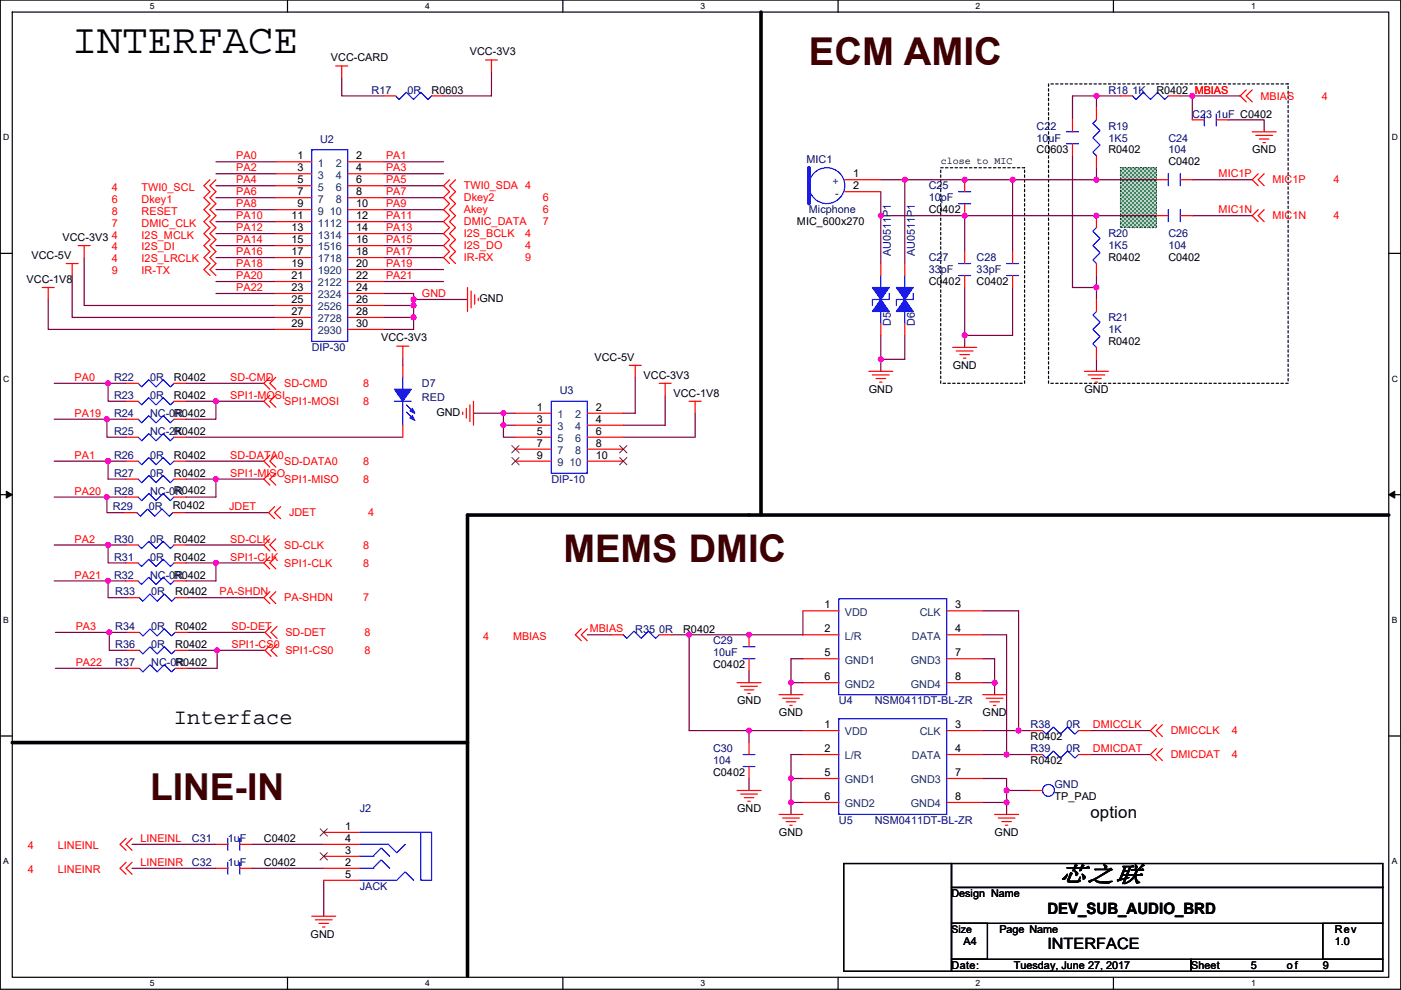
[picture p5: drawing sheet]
<svg xmlns="http://www.w3.org/2000/svg" width="297mm" height="210mm" viewBox="0 0 297 210" stroke-linecap="round" stroke-linejoin="round" font-family="sans-serif">
<path d="M.1 0h296.9v209.8h-296.9zM2.6 2.6h291.8v204.7h-291.8z" fill="none" stroke="#000" stroke-width=".25"/>
<g fill="#fff">
<path d="M31.8 .3h1v2h-1z"/>
<path d="M31.8 207.5h1v2.1h-1z"/>
</g>
<path d="M61 0v2.6M61 207.3v2.5" fill="none" stroke="#000" stroke-width=".25"/>
<g fill="#fff">
<path d="M90.1 .3h1v2h-1z"/>
<path d="M90.1 207.5h1v2.1h-1z"/>
</g>
<path d="M119.3 0v2.6M119.3 207.3v2.5" fill="none" stroke="#000" stroke-width=".25"/>
<g fill="#fff">
<path d="M148.5 .3h1v2h-1z"/>
<path d="M148.5 207.5h1v2.1h-1z"/>
</g>
<path d="M177.7 0v2.6M177.7 207.3v2.5" fill="none" stroke="#000" stroke-width=".25"/>
<g fill="#fff">
<path d="M206.9 .3h1v2h-1z"/>
<path d="M206.9 207.5h1v2.1h-1z"/>
</g>
<path d="M236.1 0v2.6M236.1 207.3v2.5" fill="none" stroke="#000" stroke-width=".25"/>
<g fill="#fff">
<path d="M265.2 .3h1v2h-1z"/>
<path d="M265.2 207.5h1v2.1h-1z"/>
<path d="M.7 28.2h1.3v2h-1.3z"/>
<path d="M295.1 28.2h1.3v2h-1.3z"/>
<path d="M.7 79.3h1.3v2.1h-1.3z"/>
<path d="M295.1 79.3h1.3v2.1h-1.3z"/>
</g>
<path d="M.1 53.7h2.5M294.4 53.7h2.6" fill="none" stroke="#000" stroke-width=".25"/>
<g fill="#fff">
<path d="M.7 130.5h1.2v2h-1.2z"/>
<path d="M295.1 130.5h1.2v2h-1.2z"/>
</g>
<path d="M.1 104.9h2.5M294.4 104.9h2.6" fill="none" stroke="#000" stroke-width=".25"/>
<path d="M1.3 104.2l1.3 .7-1.3 .7zM294.4 104.9l1.3-.7v1.4z" fill="#000" stroke="#000" stroke-width=".21"/>
<g fill="#fff">
<path d="M.7 181.7h1.2v2h-1.2z"/>
<path d="M295.1 181.7h1.2v2h-1.2z"/>
</g>
<path d="M.1 156.1h2.5M294.4 156.1h2.6M178.9 183.2h22.8v22.8h-22.8zM201.7 183.2h91.5v5h-91.5zM201.7 188.2h91.5v7.7h-91.5zM201.7 195.9h7.7v7.6h-7.7zM280.5 195.9h12.7v7.6h-12.7zM201.7 203.5h50.8v2.5h-50.8zM252.5 203.5h40.7v2.5h-40.7z" fill="none" stroke="#000" stroke-width=".25"/>
<path d="M222.3 17.8h50.8v63.5h-50.8zM199.4 35.6h17.8v45.7h-17.8z" fill="none" stroke="#000" stroke-width=".25" stroke-dasharray=".5 .5"/>
<path d="M237.5 35.6h7.7v12.7h-7.7z" fill-rule="evenodd" fill="#008000" stroke="#008000" stroke-width=".25" stroke-dasharray="0 .5"/>
<path d="M161.4 2.6v106.6M294.4 109.2h-195.3v97.8M2.6 157.5h96.5" fill="none" stroke="#000" stroke-width=".76"/>
<g fill="none" stroke="#800040" stroke-width=".25">
<path d="M72.5 16.5v3.8h8.8M104.2 15.3v5h-10.2M45.8 34.3h12.7M45.8 36.9h12.7M45.8 39.4h12.7M81.3 34.3h12.7M81.3 36.9h12.7M81.3 39.4h12.7M186.8 38.1h5M191.8 38.1v17.8M214.7 38.1h-22.9M214.7 38.1h17.8"/>
<path d="M214.7 38.1v15.3M227.4 33v28h5.1M232.5 20.3h5M232.5 35.6v2.5M232.5 22.9v-2.6h-5.1v5.1M232.5 38.1h12.7M250.3 20.3h2.5v5.1M252.8 38.1h12.7M252.8 20.3h10.2M260.4 25.4h7.6v2.6M15.3 58.4v8.9h43.2M17.8 54.6v10.2h40.7"/>
<path d="M45.8 49.6h12.7M45.8 52.1h12.7M45.8 57.2h12.7M45.8 47h12.7M45.8 54.6h12.7M45.8 59.7h12.7M45.8 44.5h12.7M45.8 41.9h12.7M81.3 41.9h12.7M81.3 54.6h12.7M81.3 49.6h12.7M81.3 47h12.7"/>
<path d="M81.3 52.1h12.7M81.3 57.2h12.7M81.3 59.7h12.7M81.3 44.5h12.7M186.8 45.7v10.2M186.8 40.7v5M186.8 45.7h17.7M204.5 45.7v7.7M204.5 45.7h40.7M232.5 58.4v2.6M252.8 45.7h12.7M10.2 63.5v6.4h48.3"/>
<path d="M45.8 62.3h12.7M81.3 64.8h6.4M81.3 62.3h6.4v1.2M81.3 67.3h6.4M85.4 76v1.5M87.7 64.8v2.5M87.7 67.3v2.6h-6.4M87.7 63.5v1.3M87.7 63.5h11.4M186.7 76.2v2.6M186.8 71.1v5.1M191.8 71.1v5.1h-5.1"/>
<path d="M204.5 61v10.1M204.5 71.1v2.6M214.7 61v10.1h-10.2M232.5 61v2.5M232.5 76.2v2.6M11.5 88.9h11.2M11.5 81.3h11.4M11.5 97.8h11.4M22.9 97.8v3.8h3.8M22.9 81.3v3.8h3.8M22.9 81.3h3.8M22.9 97.8h3.8"/>
<path d="M26.7 88.9h-4v3.8h4M39.4 92.7h46M39.4 81.3h16.5M39.4 85.1h6.4M39.4 97.8h16.5M55.9 85.1h-10.1v3.8h-6.4M100.4 87.7h6.3M106.7 87.7v2.5h2.6M106.7 87.7h2.6M106.7 90.2v2.5h2.6M134.7 80v7.7h-2.6M141 83.8v6.4h-8.9"/>
<path d="M147.4 87.7v5h-15.3M11.5 105.4h11.2M11.5 115.6h11.4M22.7 105.4v3.3h3.8M22.7 105.4h4M22.9 115.6v3.8h3.8M22.9 115.6h3.8M39.2 108.7h17.8M39.4 101.6h6.4M39.4 119.4h6.4M39.4 115.6h16.5M45.8 101.6v3.8h-6.4"/>
<path d="M45.8 119.4v3.8h-6.4M45.8 101.6h10.1M45.8 119.4h10.1M11.5 123.2h11.4M11.7 134.1h11.5M22.9 123.2v3.6h4.1M22.9 123.2h3.8M23.2 134.1v3.8h3.8M23.2 134.1h3.8M39.7 137.9h6.3M39.7 126.8h16.2M39.7 134.1h16.5"/>
<path d="M46 137.9v3.9h-6.3M46 137.9h10.2M124.5 134.6h5.1M142.3 134.6h3.8M146.1 134.6v20.4h12.7v2.5M170.2 139.7h-2.5v5.1M170.2 129.6v5h-24.1M208.3 139.7h2.6v5.1M208.3 134.6h5.1v25.4M208.3 129.6h7.7v25.4M11.7 141.8h15.3M158.8 155h11.4"/>
<path d="M158.8 142.3v2.5M167.7 144.8v2.5M167.7 144.8h2.5M208.3 144.8h2.6M208.3 155h7.7M210.9 144.8v2.5M216 155h2.5M231.2 155h12.7M28 179.1h17.8M53.4 179.1h15.2M158.8 165.1v2.6M167.7 165.1v5.1"/>
<path d="M167.7 165.1h2.5M167.7 170.2v2.5M167.7 170.2h2.5M170.2 160h-2.5v5.1M208.3 165.1h5.1v2.6M208.3 170.2h5.1M208.3 160h5.1M213.4 167.7v2.5M213.4 167.7h5.1M213.4 160h5.1M213.4 170.2v2.5M231.2 160h12.7"/>
<path d="M28 184.2h17.8M53.4 184.2h15.2M68.6 186.7v7.6"/>
</g>
<g fill="#f0f" stroke="#f0f" stroke-width=".25">
<circle cx="213.4" cy="170.2" r=".5"/>
<circle cx="213.4" cy="167.6" r=".5"/>
<circle cx="167.7" cy="144.8" r=".5"/>
<circle cx="210.9" cy="144.8" r=".5"/>
<circle cx="167.7" cy="170.2" r=".5"/>
<circle cx="167.7" cy="165.1" r=".5"/>
<circle cx="158.8" cy="154.9" r=".5"/>
<circle cx="215.9" cy="154.9" r=".5"/>
<circle cx="213.4" cy="160" r=".5"/>
<circle cx="252.8" cy="20.3" r=".5"/>
<circle cx="204.5" cy="38.1" r=".5"/>
<circle cx="232.5" cy="45.7" r=".5"/>
<circle cx="204.5" cy="45.7" r=".5"/>
<circle cx="232.5" cy="38.1" r=".5"/>
<circle cx="214.7" cy="38.1" r=".5"/>
<circle cx="232.5" cy="61" r=".5"/>
<circle cx="186.7" cy="76.2" r=".5"/>
<circle cx="186.7" cy="45.7" r=".5"/>
<circle cx="191.8" cy="38.1" r=".5"/>
<circle cx="232.5" cy="20.3" r=".5"/>
<circle cx="204.5" cy="71.1" r=".5"/>
<circle cx="158.8" cy="134.6" r=".5"/>
<circle cx="146.1" cy="134.6" r=".5"/>
<circle cx="87.7" cy="64.8" r=".5"/>
<circle cx="87.7" cy="63.5" r=".5"/>
<circle cx="87.7" cy="67.3" r=".5"/>
<circle cx="106.7" cy="87.6" r=".5"/>
<circle cx="106.7" cy="90.2" r=".5"/>
<circle cx="22.9" cy="81.3" r=".5"/>
<circle cx="45.8" cy="85.1" r=".5"/>
<circle cx="22.9" cy="97.8" r=".5"/>
<circle cx="45.8" cy="101.6" r=".5"/>
<circle cx="22.9" cy="115.6" r=".5"/>
<circle cx="45.8" cy="119.4" r=".5"/>
<circle cx="23.2" cy="134.1" r=".5"/>
<circle cx="46" cy="137.9" r=".5"/>
<circle cx="22.7" cy="88.9" r=".5"/>
<circle cx="22.7" cy="105.4" r=".5"/>
<circle cx="22.9" cy="123.2" r=".5"/>
</g>
<g fill="none" stroke="#f00" stroke-width=".25">
<path d="M71.2 14h2.5M72.5 14v2.5M102.9 12.7h2.6M104.2 12.7v2.6M264.2 19.1l-1.3 1.2 1.3 1.3M265.5 19.1l-1.3 1.2 1.3 1.3M44.5 38.1l-1.3 1.3 1.3 1.3-1.3 1.2 1.3 1.3-1.3 1.3 1.3 1.2-1.3 1.3 1.3 1.3-1.3 1.3 1.3 1.2-1.3 1.3 1.3 1.3-1.3 1.2 1.3 1.3-1.3 1.3 1.3 1.2M45.8 38.1l-1.3 1.3 1.3 1.3-1.3 1.2 1.3 1.3-1.3 1.3 1.3 1.2-1.3 1.3 1.3 1.3-1.3 1.3 1.3 1.2-1.3 1.3 1.3 1.3-1.3 1.2 1.3 1.3-1.3 1.3 1.3 1.2M58.5 34.3h7.6M58.5 36.9h7.6M58.5 39.4h7.6M73.7 34.3h7.6"/>
<path d="M73.7 36.9h7.6M73.7 39.4h7.6M81.3 20.3h2.6M91.5 20.3h2.5M95.3 38.1l-1.3 1.3 1.3 1.3-1.3 1.2 1.3 1.3-1.3 1.3 1.3 1.2-1.3 1.3 1.3 1.3-1.3 1.3 1.3 1.2-1.3 1.3 1.3 1.3-1.3 1.2 1.3 1.3M96.6 38.1l-1.3 1.3 1.3 1.3-1.3 1.2 1.3 1.3-1.3 1.3 1.3 1.2-1.3 1.3 1.3 1.3-1.3 1.3 1.3 1.2-1.3 1.3 1.3 1.3-1.3 1.2 1.3 1.3M179.1 38.1h7.7M204.5 38.1v2.6M227.4 30.5v2.5M227.4 25.4v2.6M232.5 33v2.6M232.5 22.9v2.5"/>
<path d="M237.6 20.3h2.5M245.2 38.1h2.5M247.7 20.3h2.6M250.2 38.1h2.6M252.8 25.4h2.5M257.9 25.4h2.5M265.5 28h5.1M266.3 28.7h3.5M266.8 36.9l-1.3 1.2 1.3 1.3M267 29.5h2M267.8 30.2h.5M268 36.9l-1.2 1.2 1.2 1.3"/>
<path d="M14 55.9h2.6M15.3 55.9v2.5M16.6 52.1h2.5M17.8 52.1v2.5M58.5 41.9h7.6M58.5 44.5h7.6M58.5 47h7.6M58.5 49.6h7.6M58.5 52.1h7.6M58.5 54.6h7.6M58.5 57.2h7.6M58.5 59.7h7.6"/>
<path d="M73.7 41.9h7.6M73.7 44.5h7.6M73.7 47h7.6M73.7 49.6h7.6M73.7 52.1h7.6M73.7 54.6h7.6M73.7 57.2h7.6M73.7 59.7h7.6M179.1 40.7h7.7M186.7 55.9v2.5M191.8 55.9v2.5M204.5 58.4v2.6"/>
<path d="M204.5 53.4v2.5M204.5 43.2v2.5M214.7 58.4v2.6M214.7 53.4v2.5M232.5 55.9v2.5M232.5 45.7v2.6M245.2 45.7h2.5M250.2 45.7h2.6M266.8 44.5l-1.3 1.2 1.3 1.3M268 44.5l-1.2 1.2 1.2 1.3M9 61h2.5M10.2 61v2.5"/>
<path d="M58.5 62.3h7.6M58.5 64.8h7.6M58.5 67.3h7.6M58.5 69.9h7.6M73.7 62.3h7.6M73.7 64.8h7.6M73.7 67.3h7.6M73.7 69.9h7.6M84.1 73.4h2.6M85.4 73.4v2.6M85.4 77.5v2.5M99.1 61v5.1"/>
<path d="M99.9 61.7v3.6M100.6 62.5v2M101.4 63.3v.5M133.4 77.5h2.6M134.7 77.5v2.5M184.2 78.8h5.1M185 79.5h3.5M186.7 68.6v2.5M191.8 68.6v2.5M202 73.7h5.1M202.8 74.4h3.5M203.5 75.2h2"/>
<path d="M204.3 76h.5M229.9 78.8h5.1M230.7 79.5h3.5M232.5 73.7v2.5M232.5 63.5v2.6M26.7 97.8h2.6M26.7 85.1h2.6M26.7 88.9h2.6M26.7 92.7h2.6M26.7 81.3h2.6M36.9 97.8h2.5M36.9 85.1h2.5"/>
<path d="M36.9 88.9h2.5M36.9 92.7h2.5M36.9 81.3h2.5M57.2 80l-1.3 1.3 1.3 1.3M57.2 83.8l-1.3 1.3 1.3 1.3M57.2 96.5l-1.3 1.3 1.3 1.3M58.5 80l-1.3 1.3 1.3 1.3M58.5 83.8l-1.3 1.3 1.3 1.3M58.5 96.5l-1.3 1.3 1.3 1.3M85.4 90.2v2.5M98.1 87.4v.5M98.9 86.6v2.1"/>
<path d="M99.6 85.9v3.5M100.4 85.1v5.1M109.3 87.7h7.6M109.3 90.2h7.6M109.3 92.7h7.6M109.3 95.3h7.6M109.3 97.8h7.6M124.5 87.7h7.6M124.5 90.2h7.6M124.5 92.7h7.6M124.5 95.3h7.6M124.5 97.8h7.6"/>
<path d="M139.8 81.3h2.5M141 81.3v2.5M146.1 85.1h2.6M147.4 85.1v2.6M185.7 80.3h2.1M186.5 81h.5M231.5 80.3h2M232.2 81h.5M26.5 108.7h2.5M26.7 101.6h2.6M26.7 105.4h2.6M26.7 115.6h2.6"/>
<path d="M26.7 119.4h2.6M36.6 108.7h2.6M36.9 101.6h2.5M36.9 105.4h2.5M36.9 115.6h2.5M36.9 119.4h2.5M57.2 100.4l-1.3 1.2 1.3 1.3M57.2 114.3l-1.3 1.3 1.3 1.3M57.2 118.1l-1.3 1.3 1.3 1.3M58.2 107.5l-1.2 1.2 1.2 1.3M58.5 100.4l-1.3 1.2 1.3 1.3M58.5 114.3l-1.3 1.3 1.3 1.3"/>
<path d="M58.5 118.1l-1.3 1.3 1.3 1.3M59.5 107.5l-1.3 1.2 1.3 1.3M26.7 123.2h2.6M27 134.1h2.5M27 126.8h2.5M27 137.9h2.5M36.9 123.2h2.5M37.1 134.1h2.6M37.1 126.8h2.6M37.1 137.9h2.6M57.2 125.5l-1.3 1.3 1.3 1.2M57.5 132.9l-1.3 1.2 1.3 1.3"/>
<path d="M57.5 136.7l-1.3 1.2 1.3 1.3M58.5 125.5l-1.3 1.3 1.3 1.2M58.7 132.9l-1.2 1.2 1.2 1.3M58.7 136.7l-1.2 1.2 1.2 1.3M123.3 133.4l-1.3 1.2 1.3 1.3M124.5 133.4l-1.2 1.2 1.2 1.3M129.6 134.6h2.5M139.8 134.6h2.5M158.8 139.7v2.6M158.8 134.6v2.6M170.2 134.6h7.7M170.2 139.7h7.7"/>
<path d="M170.2 129.6h7.7M200.7 134.6h7.6M200.7 139.7h7.6M200.7 129.6h7.6M27 141.8h2.5M37.1 141.8h2.6M156.3 144.8h5.1M157 145.6h3.6M157.8 146.3h2M158.6 147.1h.5M158.8 157.5v2.5M165.2 147.3h5"/>
<path d="M165.9 148.1h3.6M166.7 148.9h2M167.4 149.6h.6M170.2 144.8h7.7M170.2 155h7.7M200.7 144.8h7.6M200.7 155h7.6M208.3 147.3h5.1M209.1 148.1h3.6M209.9 148.9h2M210.6 149.6h.5M218.5 155h2.5"/>
<path d="M228.7 155h2.5M245.2 153.7l-1.3 1.3 1.3 1.2M245.2 158.8l-1.3 1.2 1.3 1.3M246.4 153.7l-1.2 1.3 1.2 1.2M246.4 158.8l-1.2 1.2 1.2 1.3M26.7 177.8l-1.2 1.3 1.2 1.3M28 177.8l-1.3 1.3 1.3 1.3M45.8 179.1h2.5M50.9 179.1h2.5M68.6 179.1h7.7M68.6 176.6h7.7M156.3 167.7h5.1"/>
<path d="M157 168.4h3.6M157.8 169.2h2M158.6 169.9h.5M158.8 162.6v2.5M165.2 172.7h5M165.9 173.5h3.6M166.7 174.3h2M167.4 175h.6M170.2 160h7.7M170.2 165.1h7.7M170.2 170.2h7.7M200.7 160h7.6"/>
<path d="M200.7 165.1h7.6M200.7 170.2h7.6M210.9 172.7h5.1M211.6 173.5h3.6M212.4 174.3h2M213.2 175h.5M218.5 167.7h2.5M218.5 160h2.5M228.7 160h2.5M26.7 182.9l-1.2 1.3 1.2 1.2M28 182.9l-1.3 1.3 1.3 1.2M45.8 184.2h2.5"/>
<path d="M50.9 184.2h2.5M66.1 194.3h5.1M66.9 195.1h3.5M67.6 195.9h2.1M68.4 196.6h.5M68.6 186.7h7.7M68.6 184.2h7.7M68.6 181.6h7.7"/>
</g>
<g fill="none" stroke="#00f" stroke-width=".25">
<path d="M66.1 31.8h7.6v40.6h-7.6zM83.9 20.3l.7 .8 1.6-1.5 1.5 1.5 1.5-1.5 1.5 1.5 .8-.8M226.1 30.5h2.6M226.1 28h2.6M232.5 25.4l-.8 .8 1.5 1.5-1.5 1.5 1.5 1.6-1.5 1.5 .8 .7M240.1 20.3l.8 .8 1.5-1.5 1.5 1.5 1.5-1.5 1.5 1.5 .8-.8M247.7 36.9v2.5M250.2 36.9v2.5M255.3 24.2v2.5M257.9 24.2v2.5M186.7 58.4v2.6M191.8 58.4v2.6"/>
<path d="M203.3 58.4h2.5M203.3 55.9h2.5M203.3 43.2h2.5M203.3 40.7h2.5M213.4 58.4h2.6M213.4 55.9h2.6M232.5 48.3l-.8 .7 1.5 1.6-1.5 1.5 1.5 1.5-1.5 1.5 .8 .8M247.7 44.5v2.5M250.2 44.5v2.5M186.7 66.1v2.5M188.5 62.3v1.2h-3.5v1.3M191.8 66.1v2.5"/>
<path d="M193.6 62.3v1.2h-3.5v1.3M232.5 66.1l-.8 .7 1.5 1.5-1.5 1.6 1.5 1.5-1.5 1.5 .8 .8M29.3 97.8l.7 .8 1.6-1.6 1.5 1.6 1.5-1.6 1.5 1.6 .8-.8M29.3 85.1l.7 .8 1.6-1.6 1.5 1.6 1.5-1.6 1.5 1.6 .8-.8M29.3 88.9l.7 .8 1.6-1.5 1.5 1.5 1.5-1.5 1.5 1.5 .8-.8M29.3 92.7l.7 .8 1.6-1.5 1.5 1.5 1.5-1.5 1.5 1.5 .8-.8M29.3 81.3l.7 .8 1.6-1.6 1.5 1.6 1.5-1.6 1.5 1.6 .8-.8M83.6 85.1h3.6M85.4 80v2.6M85.4 85.1v5.1M86.2 85.9l1.5 1.5M86.2 87.4l1.5 1.5"/>
<path d="M116.9 85.1h7.6v15.3h-7.6zM29 108.7l.8 .8 1.5-1.5 1.5 1.5 1.6-1.5 1.5 1.5 .7-.8M29.3 101.6l.7 .8 1.6-1.5 1.5 1.5 1.5-1.5 1.5 1.5 .8-.8M29.3 105.4l.7 .8 1.6-1.5 1.5 1.5 1.5-1.5 1.5 1.5 .8-.8M29.3 115.6l.7 .8 1.6-1.6 1.5 1.6 1.5-1.6 1.5 1.6 .8-.8M29.3 119.4l.7 .8 1.6-1.6 1.5 1.6 1.5-1.6 1.5 1.6 .8-.8M29.3 123.2l.7 .8 1.6-1.6 1.5 1.6 1.5-1.6 1.5 1.6 .8-.8M29.5 134.1l.8 .8 1.5-1.5 1.5 1.5 1.6-1.5 1.5 1.5 .7-.8M29.5 126.8l.8 .7 1.5-1.5 1.5 1.5 1.6-1.5 1.5 1.5 .7-.7M29.5 137.9l.8 .8 1.5-1.5 1.5 1.5 1.6-1.5 1.5 1.5 .7-.8M132.1 134.6l.8 .8 1.5-1.5 1.6 1.5 1.5-1.5 1.5 1.5 .8-.8M157.5 139.7h2.6"/>
<path d="M157.5 137.2h2.6M177.9 127h22.8v20.3h-22.8zM29.5 141.8l.8 .7 1.5-1.5 1.5 1.5 1.6-1.5 1.5 1.5 .7-.7M177.9 152.4h22.8v20.3h-22.8zM221 155l.8 .7 1.5-1.5 1.6 1.5 1.5-1.5 1.5 1.5 .8-.7M48.3 177.8v2.6M50.9 177.8v2.6M76.3 176.6h15.2v10.1h-2.3v-10.1M76.3 179.1h6.1l1.7 1.8 1.8-1.8M157.5 162.6h2.6M157.5 160h2.6M221 160l.8 .8 1.5-1.5 1.6 1.5 1.5-1.5 1.5 1.5 .8-.8"/>
<path d="M48.3 182.9v2.5M50.9 182.9v2.5M76.3 186.7h7.8l1.8-1.8 1.8 1.8M76.3 181.6h3M76.3 184.2h3M79.1 184.2l1.7-1.8 1.8 1.8M79.1 181.6l1.7-1.7 1.8 1.7"/>
<circle cx="175.3" cy="39.4" r="3.8"/>
<circle cx="222.3" cy="167.6" r="1.26"/>
</g>
<path d="M108.5 94.5l1.6 1.6M108.5 97l1.6 1.6M110 94.5l-1.5 1.6M110 97l-1.5 1.6M131.4 94.5l1.5 1.6M131.4 97l1.5 1.6M132.9 94.5l-1.5 1.6M132.9 97l-1.5 1.6M67.9 175.8l1.5 1.5M69.4 175.8l-1.5 1.5M67.9 180.9l1.5 1.5M69.4 180.9l-1.5 1.5" fill="none" stroke="#804000" stroke-width=".21"/>
<g fill="#00f" stroke="#00f" stroke-width=".25">
<path d="M185 61h3.5l-1.8 2.5z" fill-rule="evenodd"/>
<path d="M186.7 63.5l1.8 2.6h-3.5z" fill-rule="evenodd"/>
<path d="M190.1 61h3.5l-1.8 2.5z" fill-rule="evenodd"/>
<path d="M191.8 63.5l1.8 2.6h-3.5z" fill-rule="evenodd"/>
<path d="M83.6 82.6h3.6l-1.8 2.5z" fill-rule="evenodd"/>
<path d="M87.4 88.2l.5 1-1-.5z" fill-rule="evenodd"/>
<path d="M87.4 86.6l.5 1.1-1-.6z" fill-rule="evenodd"/>
</g>
<path d="M171.5 35.6v7.6" fill="none" stroke="#00f" stroke-width=".76"/>
<text font-size="8.9" x="15.3" y="11.2">INTERFACE</text>
<g font-size="8.1" fill="#400000">
<text x="171.5" y="13.7">ECM AMIC</text>
<text x="119.4" y="119.1">MEMS DMIC</text>
</g>
<text font-size="7.9" fill="#400000" x="31.8" y="169.7">LINE-IN</text>
<text font-size="4.9" x="224.6" y="187">芯之联</text>
<text font-size="4.7" x="36.9" y="153.6">Interface</text>
<text font-size="3.6" x="231.2" y="173.4">option</text>
<g font-size="3.3">
<text x="222.1" y="193.8">DEV_SUB_AUDIO_BRD</text>
<text x="222.1" y="201.4">INTERFACE</text>
</g>
<g font-size="2.3">
<text x="99.6" y="11.7">VCC-3V3</text>
<text x="70.2" y="13">VCC-CARD</text>
<text x="91.5" y="19.9">R0603</text>
<text x="245.2" y="19.9">R0402 MBIAS</text>
<text x="63.1" y="33.8">1</text>
<text x="75.5" y="33.8">2</text>
<text x="219.8" y="32.6">C0603</text>
<text x="235" y="32.6">R0402</text>
<text x="247.7" y="35.1">C0402</text>
<text x="265.5" y="32.6">GND</text>
<text x="63.1" y="36.3">3</text>
<text x="63.1" y="38.9">5</text>
<text x="63.1" y="41.4">7</text>
<text x="75.5" y="36.3">4</text>
<text x="75.5" y="38.9">6</text>
<text x="75.5" y="41.4">8</text>
<text x="180.9" y="40.1">2</text>
<text x="180.9" y="37.6">1</text>
<text x="61.8" y="46.5">11</text>
<text x="63.1" y="43.9">9</text>
<text x="75.5" y="43.9">10</text>
<text x="75.5" y="46.5">12</text>
<text x="169" y="47.8">MIC_600x270</text>
<text x="196.9" y="45.3">C0402</text>
<text x="13.3" y="51.1">VCC-3V3</text>
<text x="61.8" y="49">13</text>
<text x="61.8" y="51.6">15</text>
<text x="75.5" y="49">14</text>
<text x="75.5" y="51.6">16</text>
<text x="5.6" y="60">VCC-1V8</text>
<text x="6.7" y="54.9">VCC-5V</text>
<text x="61.8" y="54.1">17</text>
<text x="61.8" y="56.6">19</text>
<text x="61.8" y="59.2">21</text>
<text x="75.5" y="54.1">18</text>
<text x="75.5" y="56.6">20</text>
<text x="75.5" y="59.2">22</text>
<text x="235" y="55.4">R0402</text>
<text x="247.7" y="55.4">C0402</text>
<text x="61.8" y="61.7">23</text>
<text x="61.8" y="64.3">25</text>
<text x="75.5" y="61.7">24</text>
<text x="75.5" y="64.3">26</text>
<text x="101.7" y="64.1">GND</text>
<text x="196.9" y="60.5">C0402</text>
<text x="207.1" y="60.5">C0402</text>
<text x="61.8" y="66.8">27</text>
<text x="61.8" y="69.3">29</text>
<text x="75.5" y="66.8">28</text>
<text x="75.5" y="69.3">30</text>
<text x="80.8" y="72.4">VCC-3V3</text>
<text x="126" y="76.5">VCC-5V</text>
<text x="235" y="73.2">R0402</text>
<text x="36.9" y="80.8">R0402</text>
<text x="136.5" y="80.3">VCC-3V3</text>
<text x="184.2" y="83.4">GND</text>
<text x="202" y="78.3">GND</text>
<text x="229.9" y="83.4">GND</text>
<text x="36.9" y="84.6">R0402</text>
<text x="36.9" y="88.4">R0402</text>
<text x="92.5" y="88.2">GND</text>
<text x="113.9" y="87.1">1</text>
<text x="113.9" y="89.7">3</text>
<text x="126.3" y="87.1">2</text>
<text x="126.3" y="89.7">4</text>
<text x="142.8" y="84.1">VCC-1V8</text>
<text x="36.9" y="92.2">R0402</text>
<text x="113.9" y="92.2">5</text>
<text x="113.9" y="94.7">7</text>
<text x="126.3" y="92.2">6</text>
<text x="126.3" y="94.7">8</text>
<text x="36.9" y="97.3">R0402</text>
<text x="36.9" y="101.1">R0402</text>
<text x="113.9" y="97.3">9</text>
<text x="126.3" y="97.3">10</text>
<text x="36.6" y="108">R0402</text>
<text x="36.9" y="104.7">R0402</text>
<text x="36.9" y="115.1">R0402</text>
<text x="36.9" y="118.9">R0402</text>
<text x="36.9" y="122.7">R0402</text>
<text x="37.1" y="126.3">R0402</text>
<text x="174.8" y="129">1</text>
<text x="202.5" y="129">3</text>
<text x="37.1" y="133.6">R0402</text>
<text x="37.1" y="137.5">R0402</text>
<text x="144.8" y="134.2">R0402</text>
<text x="174.8" y="134.1">2</text>
<text x="202.5" y="134.1">4</text>
<text x="37.1" y="141.3">R0402</text>
<text x="151.2" y="141.8">C0402</text>
<text x="174.8" y="139.2">5</text>
<text x="202.5" y="139.2">7</text>
<text x="156.3" y="149.4">GND</text>
<text x="174.8" y="144.3">6</text>
<text x="202.5" y="144.3">8</text>
<text x="165.2" y="151.9">GND</text>
<text x="174.8" y="154.4">1</text>
<text x="202.5" y="154.4">3</text>
<text x="208.3" y="151.9">GND</text>
<text x="174.8" y="159.5">2</text>
<text x="202.5" y="159.5">4</text>
<text x="218.5" y="157">R0402</text>
<text x="151.2" y="164.6">C0402</text>
<text x="174.8" y="164.6">5</text>
<text x="202.5" y="164.6">7</text>
<text x="218.5" y="162.1">R0402</text>
<text x="156.3" y="172.3">GND</text>
<text x="174.8" y="169.7">6</text>
<text x="202.5" y="169.7">8</text>
<text x="223.6" y="169.7">TP_PAD</text>
<text x="55.9" y="178.6">C0402</text>
<text x="73.2" y="178.6">4</text>
<text x="73.2" y="176">1</text>
<text x="165.2" y="177.3">GND</text>
<text x="210.9" y="177.3">GND</text>
<text x="55.9" y="183.7">C0402</text>
<text x="73.2" y="183.6">2</text>
<text x="73.2" y="181.1">3</text>
<text x="73.2" y="186.2">5</text>
<text x="201.7" y="190.3">Design Name</text>
<text x="211.9" y="197.9">Page Name</text>
<text x="283" y="197.9">Rev</text>
<text x="65.8" y="198.9">GND</text>
<text x="204.3" y="200.4">A4</text>
<text x="283" y="200.4">1.0</text>
<text x="201.7" y="205.5">Date:</text>
<text x="214.9" y="205.5">Tuesday, June 27, 2017</text>
<text x="252.5" y="205.5">Sheet</text>
<text x="265.2" y="205.5">5</text>
<text x="272.9" y="205.5">of</text>
<text x="280.5" y="205.5">9</text>
</g>
<g font-size="2.3" fill="#000080">
<text x="78.8" y="19.9">R17</text>
<text x="86.4" y="19.9">0R</text>
<text x="235" y="19.9">R18 1K</text>
<text x="219.8" y="27.5">C22</text>
<text x="235" y="27.5">R19</text>
<text x="252.8" y="24.9">C23 1uF C0402</text>
<text x="67.9" y="30.3">U2</text>
<text x="171" y="34.6">MIC1</text>
<text x="219.8" y="30">10uF</text>
<text x="235" y="30">1K5</text>
<text x="247.7" y="30">C24</text>
<text x="247.7" y="32.6">104</text>
<text x="196.9" y="40.2">C25</text>
<text x="171.5" y="45.3">Micphone</text>
<text x="196.9" y="42.7">10pF</text>
<text x="235" y="50.3">R20</text>
<text x="235" y="52.9">1K5</text>
<text x="247.7" y="50.3">C26</text>
<text x="247.7" y="52.9">104</text>
<text x="188.9" y="54.4" transform="rotate(-90 188.9 54.4)">AU0511P1</text>
<text x="193.9" y="54.4" transform="rotate(-90 193.9 54.4)">AU0511P1</text>
<text x="196.9" y="55.4">C27</text>
<text x="196.9" y="58">33pF</text>
<text x="207.1" y="55.4">C28</text>
<text x="207.1" y="58">33pF</text>
<text x="188.9" y="69.1" transform="rotate(-90 188.9 69.1)">D5</text>
<text x="193.9" y="69.1" transform="rotate(-90 193.9 69.1)">D6</text>
<text x="235" y="68.1">R21</text>
<text x="235" y="70.7">1K</text>
<text x="66.1" y="74.5">DIP-30</text>
<text x="24.2" y="80.8">R22</text>
<text x="31.8" y="80.8">0R</text>
<text x="89.5" y="82.1">D7</text>
<text x="118.7" y="83.6">U3</text>
<text x="24.2" y="84.6">R23</text>
<text x="24.2" y="88.4">R24</text>
<text x="31.8" y="84.6">0R</text>
<text x="31.8" y="88.4">NC-0R</text>
<text x="89.5" y="85.1">RED</text>
<text x="24.2" y="92.2">R25</text>
<text x="31.8" y="92.2">NC-2K</text>
<text x="24.2" y="97.3">R26</text>
<text x="24.2" y="101.1">R27</text>
<text x="31.8" y="97.3">0R</text>
<text x="31.8" y="101.1">0R</text>
<text x="24.2" y="104.9">R28</text>
<text x="31.8" y="104.9">NC-0R</text>
<text x="116.9" y="102.4">DIP-10</text>
<text x="23.9" y="108.2">R29</text>
<text x="31.6" y="108.2">0R</text>
<text x="24.2" y="115.1">R30</text>
<text x="24.2" y="118.9">R31</text>
<text x="31.8" y="115.1">0R</text>
<text x="31.8" y="118.9">0R</text>
<text x="24.2" y="122.7">R32</text>
<text x="31.8" y="122.7">NC-0R</text>
<text x="24.4" y="126.3">R33</text>
<text x="32.1" y="126.3">0R</text>
<text x="24.4" y="133.6">R34</text>
<text x="24.4" y="137.5">R36</text>
<text x="32.1" y="133.6">0R</text>
<text x="32.1" y="137.5">0R</text>
<text x="134.7" y="134.2">R35 0R</text>
<text x="151.2" y="136.7">C29</text>
<text x="24.4" y="141.3">R37</text>
<text x="32.1" y="141.3">NC-0R</text>
<text x="151.2" y="139.2">10uF</text>
<text x="177.9" y="149.4">U4</text>
<text x="185.5" y="149.4">NSM0411DT-BL-ZR</text>
<text x="218.5" y="154.5">R38</text>
<text x="226.1" y="154.5">0R</text>
<text x="151.2" y="159.6">C30</text>
<text x="218.5" y="159.6">R39</text>
<text x="226.1" y="159.6">0R</text>
<text x="151.2" y="162.1">104</text>
<text x="223.6" y="167.2">GND</text>
<text x="76.3" y="172.3">J2</text>
<text x="40.7" y="178.6">C31</text>
<text x="48.3" y="178.6">1uF</text>
<text x="177.9" y="174.8">U5</text>
<text x="185.5" y="174.8">NSM0411DT-BL-ZR</text>
<text x="40.7" y="183.7">C32</text>
<text x="48.3" y="183.7">1uF</text>
<text x="76.3" y="188.8">JACK</text>
</g>
<g font-size="2.3" fill="#f00">
<text x="267.3" y="21.1">MBIAS</text>
<text x="280.2" y="21.1">4</text>
<text x="50.1" y="33.8">PA0</text>
<text x="81.8" y="33.8">PA1</text>
<text x="23.7" y="40.4">4</text>
<text x="30" y="40.4">TWI0_SCL</text>
<text x="50.1" y="36.3">PA2</text>
<text x="50.1" y="38.9">PA4</text>
<text x="50.1" y="41.4">PA6</text>
<text x="81.8" y="36.3">PA3</text>
<text x="81.8" y="38.9">PA5</text>
<text x="81.8" y="41.4">PA7</text>
<text x="98.4" y="40.2">TWI0_SDA 4</text>
<text x="258.4" y="37.6">MIC1P</text>
<text x="269.8" y="38.9">MIC1P</text>
<text x="282.8" y="38.9">4</text>
<text x="23.7" y="43">6</text>
<text x="23.7" y="45.5">8</text>
<text x="30" y="43">Dkey1</text>
<text x="30" y="45.5">RESET</text>
<text x="50.1" y="46.5">PA10</text>
<text x="50.1" y="44">PA8</text>
<text x="81.8" y="46.5">PA11</text>
<text x="81.8" y="44">PA9</text>
<text x="98.4" y="47.8">DMIC_DATA</text>
<text x="98.4" y="42.7">Dkey2</text>
<text x="98.4" y="45.3">Akey</text>
<text x="115.1" y="42.7">6</text>
<text x="115.1" y="47.8">7</text>
<text x="115.1" y="45.3">6</text>
<text x="258.4" y="45.2">MIC1N</text>
<text x="269.8" y="46.5">MIC1N</text>
<text x="282.8" y="46.5">4</text>
<text x="23.7" y="53.1">4</text>
<text x="23.7" y="48">7</text>
<text x="23.7" y="50.6">4</text>
<text x="30" y="53.1">I2S_DI</text>
<text x="30" y="48">DMIC_CLK</text>
<text x="30" y="50.6">I2S_MCLK</text>
<text x="50.1" y="49">PA12</text>
<text x="50.1" y="51.6">PA14</text>
<text x="81.8" y="49">PA13</text>
<text x="81.8" y="51.6">PA15</text>
<text x="98.4" y="50.3">I2S_BCLK</text>
<text x="98.4" y="52.9">I2S_DO</text>
<text x="111.3" y="50.3">4</text>
<text x="111.3" y="52.9">4</text>
<text x="23.7" y="55.7">4</text>
<text x="23.7" y="58.2">9</text>
<text x="30" y="55.7">I2S_LRCLK</text>
<text x="30" y="58.2">IR-TX</text>
<text x="50.1" y="56.7">PA18</text>
<text x="50.1" y="54.1">PA16</text>
<text x="50.1" y="59.2">PA20</text>
<text x="81.8" y="54.1">PA17</text>
<text x="81.8" y="56.7">PA19</text>
<text x="81.8" y="59.2">PA21</text>
<text x="98.4" y="55.4">IR-RX</text>
<text x="111.3" y="55.4">9</text>
<text x="50.1" y="61.7">PA22</text>
<text x="89.5" y="63">GND</text>
<text x="15.8" y="80.8">PA0</text>
<text x="48.8" y="80.8">SD-CMD</text>
<text x="60.3" y="82.1">SD-CMD</text>
<text x="77" y="82.1">8</text>
<text x="15.8" y="88.4">PA19</text>
<text x="48.8" y="84.6">SPI1-MOSI</text>
<text x="60.3" y="85.9">SPI1-MOSI</text>
<text x="77" y="85.9">8</text>
<text x="15.8" y="97.3">PA1</text>
<text x="48.8" y="97.3">SD-DATA0</text>
<text x="48.8" y="101.1">SPI1-MISO</text>
<text x="60.3" y="98.6">SD-DATA0</text>
<text x="77" y="98.6">8</text>
<text x="15.8" y="104.9">PA20</text>
<text x="60.3" y="102.4">SPI1-MISO</text>
<text x="77" y="102.4">8</text>
<text x="48.6" y="108.2">JDET</text>
<text x="61.3" y="109.5">JDET</text>
<text x="78" y="109.5">4</text>
<text x="15.8" y="115.1">PA2</text>
<text x="48.8" y="115.1">SD-CLK</text>
<text x="48.8" y="118.9">SPI1-CLK</text>
<text x="60.3" y="116.4">SD-CLK</text>
<text x="77" y="116.4">8</text>
<text x="15.8" y="122.7">PA21</text>
<text x="60.3" y="120.2">SPI1-CLK</text>
<text x="77" y="120.2">8</text>
<text x="46.5" y="126.3">PA-SHDN</text>
<text x="60.3" y="127.6">PA-SHDN</text>
<text x="77" y="127.6">7</text>
<text x="16.1" y="133.6">PA3</text>
<text x="49.1" y="133.6">SD-DET</text>
<text x="49.1" y="137.4">SPI1-CS0</text>
<text x="60.5" y="134.9">SD-DET</text>
<text x="77.3" y="134.9">8</text>
<text x="102.4" y="135.7">4</text>
<text x="108.8" y="135.7">MBIAS</text>
<text x="125" y="134.1">MBIAS</text>
<text x="16.1" y="141.2">PA22</text>
<text x="60.5" y="138.7">SPI1-CS0</text>
<text x="77.3" y="138.7">8</text>
<text x="231.7" y="154.5">DMICCLK</text>
<text x="248.2" y="155.7">DMICCLK</text>
<text x="261.2" y="155.7">4</text>
<text x="231.7" y="159.5">DMICDAT</text>
<text x="248.2" y="160.8">DMICDAT</text>
<text x="261.2" y="160.8">4</text>
<text x="29.8" y="178.6">LINEINL</text>
<text x="5.9" y="180.1">4</text>
<text x="5.9" y="185.2">4</text>
<text x="12.3" y="180.1">LINEINL</text>
<text x="12.3" y="185.2">LINEINR</text>
<text x="29.8" y="183.7">LINEINR</text>
</g>
<g font-size="2.3" fill="#004080">
<text x="67.4" y="35.3">1</text>
<text x="71.2" y="35.3">2</text>
<text x="67.4" y="37.9">3</text>
<text x="67.4" y="40.4">5</text>
<text x="71.2" y="37.9">4</text>
<text x="71.2" y="40.4">6</text>
<text x="176.5" y="39.2">+</text>
<text x="177.1" y="41.7">-</text>
<text x="67.4" y="43">7</text>
<text x="67.4" y="45.5">9</text>
<text x="69.9" y="45.5">10</text>
<text x="71.2" y="43">8</text>
<text x="67.4" y="48">1112</text>
<text x="67.4" y="50.6">1314</text>
<text x="67.4" y="53.1">1516</text>
<text x="67.4" y="55.7">1718</text>
<text x="67.4" y="58.2">1920</text>
<text x="67.4" y="60.7">2122</text>
<text x="67.4" y="63.3">2324</text>
<text x="67.4" y="65.8">2526</text>
<text x="67.4" y="68.4">2728</text>
<text x="67.4" y="70.9">2930</text>
<text x="118.2" y="88.7">1</text>
<text x="122" y="88.7">2</text>
<text x="118.2" y="91.2">3</text>
<text x="118.2" y="93.8">5</text>
<text x="122" y="91.2">4</text>
<text x="122" y="93.8">6</text>
<text x="118.2" y="96.3">7</text>
<text x="118.2" y="98.8">9</text>
<text x="120.7" y="98.8">10</text>
<text x="122" y="96.3">8</text>
<text x="179.1" y="130.6">VDD</text>
<text x="195" y="130.6">CLK</text>
<text x="179.1" y="135.7">L/R</text>
<text x="193.3" y="135.7">DATA</text>
<text x="179.1" y="140.8">GND1</text>
<text x="193.1" y="140.8">GND3</text>
<text x="179.1" y="145.8">GND2</text>
<text x="193.1" y="145.8">GND4</text>
<text x="179.1" y="156">VDD</text>
<text x="195" y="156">CLK</text>
<text x="179.1" y="161.1">L/R</text>
<text x="193.3" y="161.1">DATA</text>
<text x="179.1" y="166.2">GND1</text>
<text x="193.1" y="166.2">GND3</text>
<text x="179.1" y="171.2">GND2</text>
<text x="193.1" y="171.2">GND4</text>
</g>
<text font-size="2.2" x="201.7" y="197.8">Size</text>
<text font-size="2.1" x="199.5" y="34.7">close to MIC</text>
<g font-size="1.8">
<text x="31.8" y="1.9">5</text>
<text x="90.1" y="1.9">4</text>
<text x="148.5" y="1.9">3</text>
<text x="206.9" y="1.9">2</text>
<text x="265.2" y="1.9">1</text>
<text x=".7" y="29.8">D</text>
<text x="295.1" y="29.8">D</text>
<text x=".7" y="81">C</text>
<text x="295.1" y="81">C</text>
<text x=".7" y="132.1">B</text>
<text x="295.1" y="132.1">B</text>
<text x=".7" y="183.3">A</text>
<text x="295.1" y="183.3">A</text>
<text x="31.8" y="209.2">5</text>
<text x="90.1" y="209.2">4</text>
<text x="148.5" y="209.2">3</text>
<text x="206.9" y="209.2">2</text>
<text x="265.2" y="209.2">1</text>
</g>
</svg>
